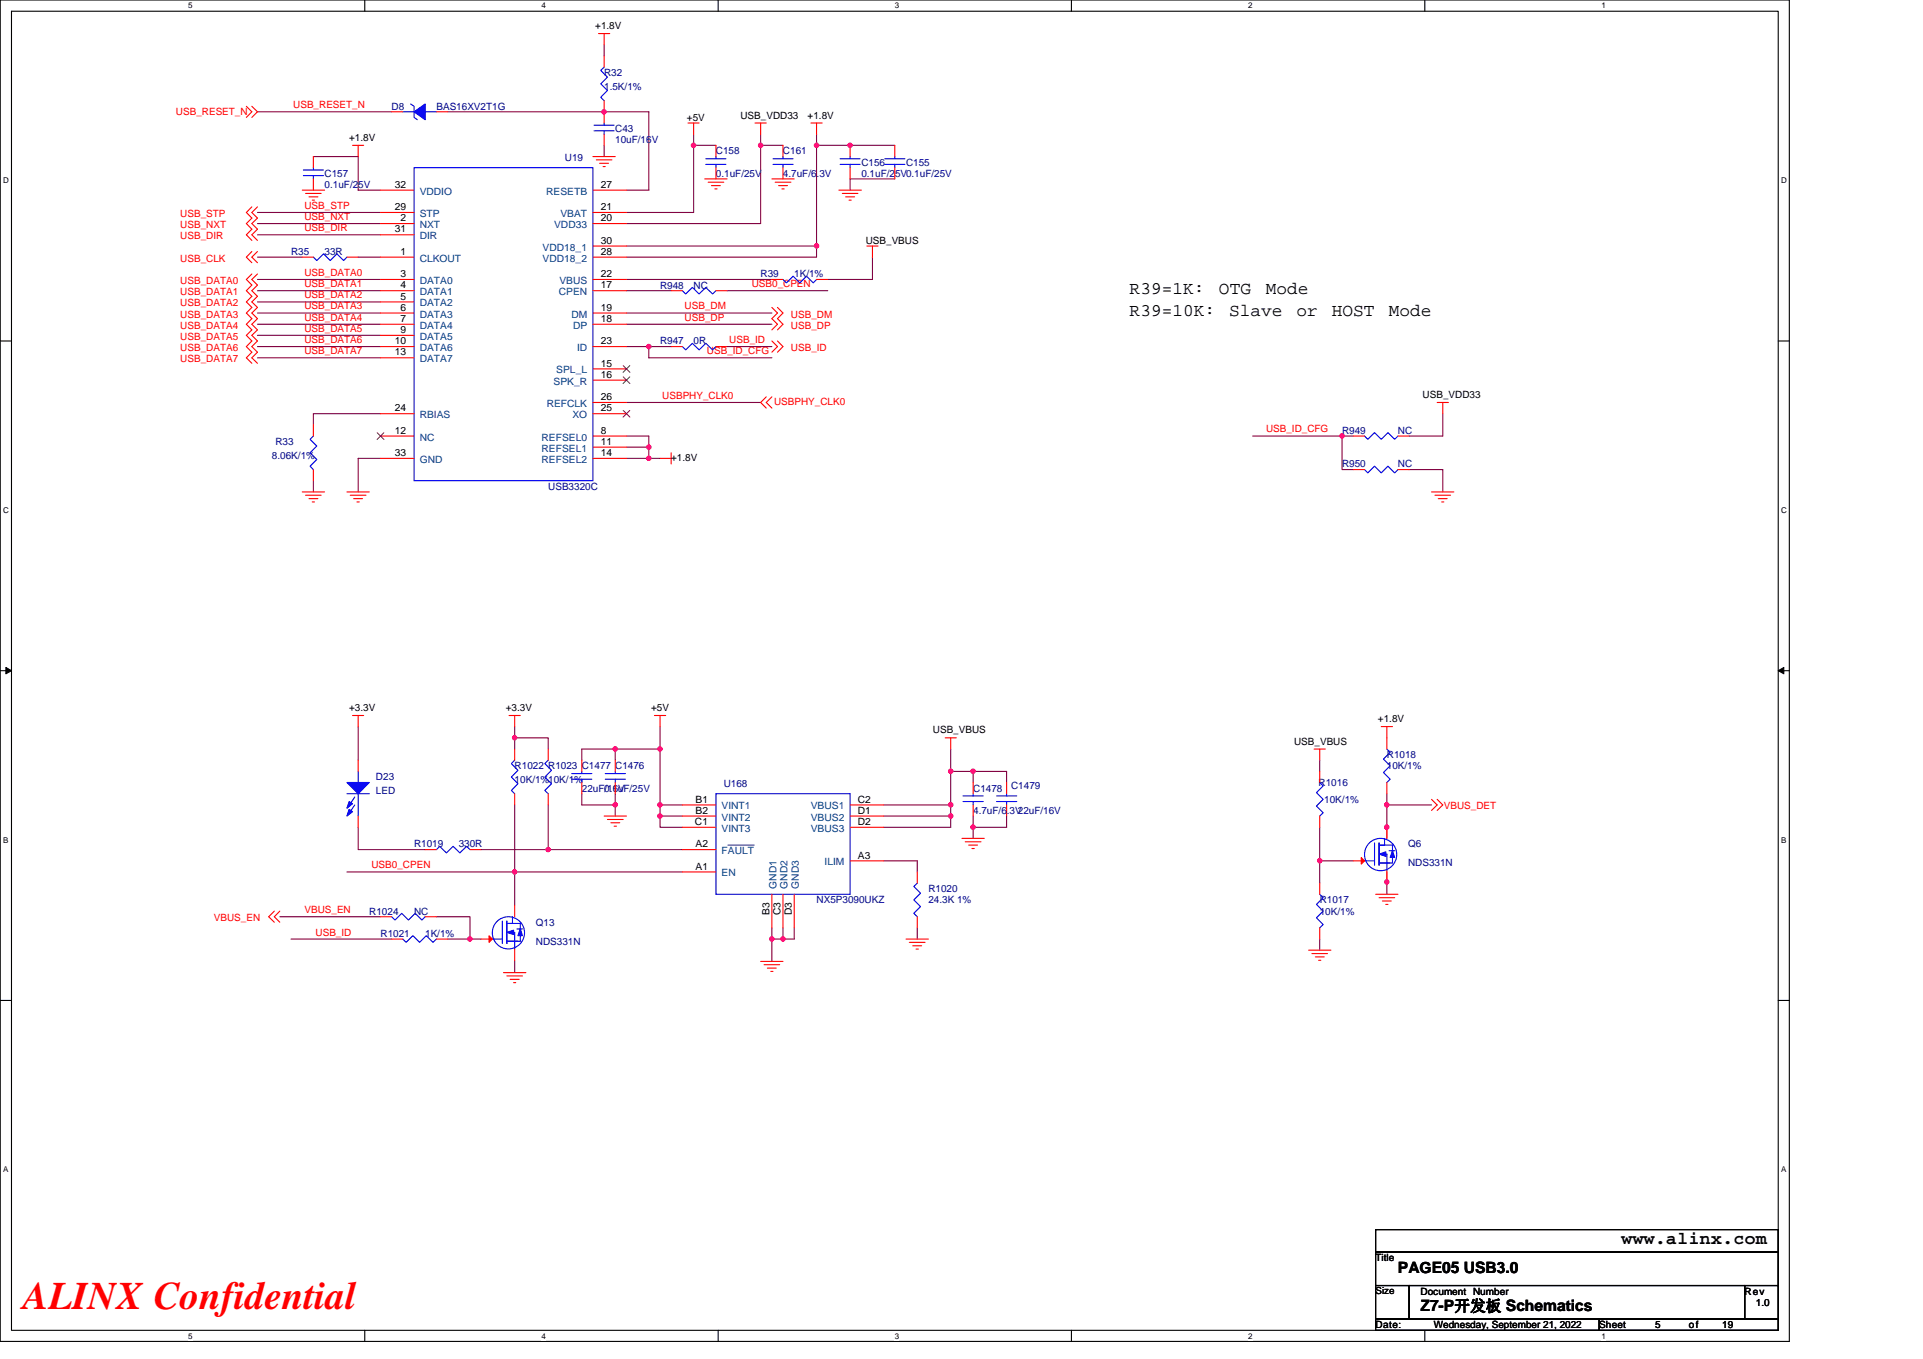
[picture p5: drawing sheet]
<svg xmlns="http://www.w3.org/2000/svg" width="297mm" height="210mm" viewBox="0 0 297 210" stroke-linecap="round" stroke-linejoin="round" font-family="sans-serif">
<path d="M0 0h276.4v207.3h-276.4zM1.8 1.7h272.9v203.8h-272.9z" fill="none" stroke="#000" stroke-width=".17"/>
<g fill="#fff">
<path d="M29.1 .2h.6v1.4h-.6z"/>
<path d="M29.1 205.7h.6v1.4h-.6z"/>
</g>
<path d="M56.3 0v1.7M56.3 205.5v1.8" fill="none" stroke="#000" stroke-width=".17"/>
<g fill="#fff">
<path d="M83.6 .2h.7v1.4h-.7z"/>
<path d="M83.6 205.7h.7v1.4h-.7z"/>
</g>
<path d="M110.9 0v1.7M110.9 205.5v1.8" fill="none" stroke="#000" stroke-width=".17"/>
<g fill="#fff">
<path d="M138.2 .2h.7v1.4h-.7z"/>
<path d="M138.2 205.7h.7v1.4h-.7z"/>
</g>
<path d="M165.5 0v1.7M165.5 205.5v1.8" fill="none" stroke="#000" stroke-width=".17"/>
<g fill="#fff">
<path d="M192.8 .2h.6v1.4h-.6z"/>
<path d="M192.8 205.7h.6v1.4h-.6z"/>
</g>
<path d="M220.1 0v1.7M220.1 205.5v1.8" fill="none" stroke="#000" stroke-width=".17"/>
<g fill="#fff">
<path d="M247.4 .2h.6v1.4h-.6z"/>
<path d="M247.4 205.7h.6v1.4h-.6z"/>
<path d="M.5 27.2h.8v1.4h-.8z"/>
<path d="M275.1 27.2h.9v1.4h-.9z"/>
<path d="M.5 78.1h.8v1.4h-.8z"/>
<path d="M275.1 78.1h.9v1.4h-.9z"/>
</g>
<path d="M0 52.7h1.8M274.7 52.7h1.7" fill="none" stroke="#000" stroke-width=".17"/>
<g fill="#fff">
<path d="M.5 129.1h.8v1.4h-.8z"/>
<path d="M275.1 129.1h.8v1.4h-.8z"/>
</g>
<path d="M0 103.6h1.8M274.7 103.6h1.7" fill="none" stroke="#000" stroke-width=".17"/>
<path d="M.9 103.1l.9 .5-.9 .5zM274.7 103.6l.8-.5v1z" fill="#000" stroke="#000" stroke-width=".15"/>
<g fill="#fff">
<path d="M.5 180h.8v1.4h-.8z"/>
<path d="M275.1 180h.8v1.4h-.8z"/>
</g>
<path d="M0 154.6h1.8M274.7 154.6h1.7M212.5 190h62.2v3.5h-62.2zM212.5 193.5h62.2v5.1h-62.2zM212.5 198.6h5.2v5.2h-5.2zM217.7 198.6h51.8v5.2h-51.8zM269.5 198.6h5.2v5.2h-5.2zM212.5 203.8h34.5v1.7h-34.5zM247 203.8h27.7v1.7h-27.7z" fill="none" stroke="#000" stroke-width=".17"/>
<g fill="none" stroke="#800040" stroke-width=".17">
<path d="M39.8 17.3h20.7M69.1 17.3h31.1v12.1h-3.4M93.3 6.9v1.7M39.8 36.3h19M39.8 32.8h19M39.8 34.5h19M39.8 39.7h6.9M48.4 24.2h6.9v5.2h3.5M55.3 39.7h3.5M93.3 22.5v1.7M96.8 38h29.3M107.1 20.7v1.8h3.5"/>
<path d="M107.1 22.5v10.3h-10.3M117.5 20.7v1.8h3.4M117.5 22.5v12h-20.7M126.1 22.5h12.1M126.1 38v1.7h-29.3M126.1 22.5v15.5M126.1 20.7v1.8M134.8 39.7v3.5h-6.9M138.2 27.6h-6.9v1.8M39.8 43.2h19M39.8 44.9h19M39.8 48.4h19"/>
<path d="M39.8 50.1h19M39.8 51.8h19M39.8 53.6h19M39.8 55.3h19M39.8 46.7h19M96.8 43.2h22.4M96.8 44.9h6.9M96.8 53.6h3.4M96.8 50.1h22.4M96.8 48.4h22.4M100.2 53.6v1.7h19M100.2 53.6h3.5"/>
<path d="M112.3 53.6h6.9M112.3 44.9h15.6M48.4 74.3v1.7M58.8 70.8h-3.5v5.2M58.8 63.9h-10.4v1.7M96.8 62.2h20.7M96.8 70.8h3.4M96.8 69.1h3.4M96.8 67.4h3.4v1.7M100.2 69.1v1.7M100.2 70.8h1.8M193.5 67.4h13.8"/>
<path d="M207.3 67.4v5.2h1.7M207.3 67.4h1.7M217.7 72.6h5.2v3.4M222.9 63.9v3.5h-5.2M55.3 112.3v5.2M79.5 114h5.2v1.7M79.5 112.3v1.7M79.5 114v1.7M95 115.7h7M95 115.7h-5.1v1.8M95 115.7v1.8M102 115.7v8.7"/>
<path d="M102 112.3v3.4M146.9 119.2h3.4M146.9 115.7v3.5M146.9 119.2v5.2M150.3 119.2v1.7M150.3 119.2h5.2v1.7M203.9 117.5v1.7M53.6 134.7h25.9v5.2M55.3 127.8v3.5h10.4M74.3 131.3h10.4M79.5 124.4v10.3h25.9M84.7 124.4v6.9"/>
<path d="M84.7 131.3h20.7M89.9 122.6v1.8h5.1M95 122.6v1.8M95 124.4v1.7M102 126.1h3.4M102 126.1v1.7h3.4M102 124.4v1.7M102 124.4h3.4M136.5 126.1h10.4M136.5 133h5.2v1.7M136.5 124.4h10.4M146.9 124.4v1.7"/>
<path d="M146.9 126.1v1.7h-10.4M150.3 126.1v1.7M150.3 127.8v1.7M155.5 126.1v1.7h-5.2M203.9 127.8v5.2M203.9 133h5.1M203.9 133v3.5M214.2 124.4h6.9M214.2 124.4v5.1M214.2 122.6v1.8M214.2 134.7v3.5M43.2 141.6h15.6"/>
<path d="M45 145.1h15.5M67.4 141.6h5.2v3.5h1.7M69.1 145.1h3.5M79.5 148.4v1.9M119.2 145.1h1.7M119.2 143.4v1.7M119.2 145.1v3.4M120.9 143.4v1.7M122.7 143.4v1.7h-1.8M141.7 143.4v1.7M203.9 145.1v1.7"/>
</g>
<g fill="#f0f" stroke="#f0f" stroke-width=".17">
<circle cx="131.3" cy="22.5" r=".34"/>
<circle cx="100.2" cy="70.8" r=".33"/>
<circle cx="100.2" cy="69.1" r=".34"/>
<circle cx="107.1" cy="22.5" r=".34"/>
<circle cx="126.1" cy="38" r=".34"/>
<circle cx="126.1" cy="22.5" r=".34"/>
<circle cx="117.5" cy="22.5" r=".34"/>
<circle cx="93.3" cy="17.3" r=".34"/>
<circle cx="120.9" cy="145.1" r=".34"/>
<circle cx="119.2" cy="145.1" r=".34"/>
<circle cx="101.9" cy="124.4" r=".34"/>
<circle cx="101.9" cy="115.7" r=".34"/>
<circle cx="101.9" cy="126.1" r=".34"/>
<circle cx="95" cy="124.4" r=".34"/>
<circle cx="95" cy="115.7" r=".34"/>
<circle cx="79.5" cy="134.7" r=".34"/>
<circle cx="146.9" cy="124.4" r=".34"/>
<circle cx="146.9" cy="119.2" r=".34"/>
<circle cx="146.9" cy="126.1" r=".34"/>
<circle cx="150.3" cy="119.2" r=".34"/>
<circle cx="150.3" cy="127.8" r=".34"/>
<circle cx="72.6" cy="145.1" r=".34"/>
<circle cx="84.7" cy="131.3" r=".33"/>
<circle cx="79.5" cy="114" r=".33"/>
<circle cx="203.9" cy="133" r=".34"/>
<circle cx="214.2" cy="136.3" r=".34"/>
<circle cx="214.2" cy="127.8" r=".34"/>
<circle cx="214.2" cy="124.4" r=".34"/>
<circle cx="207.3" cy="67.3" r=".34"/>
<circle cx="100.2" cy="53.5" r=".33"/>
</g>
<g fill="none" stroke="#f00" stroke-width=".17">
<path d="M38.1 16.4l.8 .9-.8 .8M38.9 16.4l.9 .9-.9 .8M60.5 17.3h1.7M67.4 17.3h1.7M92.5 5.2h1.7M93.3 5.2v1.7M93.3 15.6v3.4M93.3 8.6v1.8M106.3 19h1.7M107.1 19v1.7M116.6 19h1.8M117.5 19v1.7"/>
<path d="M125.3 19h1.7M126.1 19v1.7M38.9 38.9l-.8 .8 .8 .9M38.9 32l-.8 .8 .8 .9-.8 .8 .8 .9-.8 .9 .8 .8M39.8 38.9l-.9 .8 .9 .9M39.8 32l-.9 .8 .9 .9-.9 .8 .9 .9-.9 .9 .9 .8M46.7 29.4h3.4M46.7 39.7h1.7M47.2 29.9h2.4M47.7 30.4h1.4M48.2 30.9h.4M48.4 24.2v1.7"/>
<path d="M48.4 27.6v1.8M53.6 39.7h1.7M54.5 22.5h1.7M55.3 22.5v1.7M58.8 39.7h5.2M58.8 36.3h5.2M58.8 34.5h5.2M58.8 32.8h5.2M58.8 29.4h5.2M91.6 24.2h3.4M91.6 29.4h5.2M91.6 32.8h5.2"/>
<path d="M91.6 34.5h5.2M91.6 39.7h5.2M91.6 38h5.2M92.1 24.7h2.4M92.6 25.2h1.4M93.2 25.7h.3M93.3 20.7v1.8M108.9 27.6h3.4M109.4 28.2h2.4M109.9 28.7h1.4M110.4 29.2h.4M110.6 22.5v1.7"/>
<path d="M110.6 25.9v1.7M119.2 27.6h3.5M119.7 28.2h2.5M120.3 28.7h1.3M120.8 29.2h.3M120.9 22.5v1.7M120.9 25.9v1.7M129.6 29.4h3.5M130.1 29.9h2.4M130.6 30.4h1.4M131.1 30.9h.4M131.3 22.5v1.7"/>
<path d="M131.3 25.9v1.7M133.9 38h1.7M134.8 38v1.7M138.2 22.5v1.7M138.2 25.9v1.7M38.9 42.3l-.8 .9 .8 .8-.8 .9 .8 .9-.8 .9 .8 .8-.8 .9 .8 .8-.8 .9 .8 .9-.8 .8 .8 .9-.8 .9 .8 .8-.8 .9 .8 .8M39.8 42.3l-.9 .9 .9 .8-.9 .9 .9 .9-.9 .9 .9 .8-.9 .9 .9 .8-.9 .9 .9 .9-.9 .8 .9 .9-.9 .9 .9 .8-.9 .9 .9 .8M58.8 43.2h5.2M58.8 44.9h5.2M58.8 46.7h5.2M58.8 48.4h5.2M58.8 50.1h5.2"/>
<path d="M58.8 51.8h5.2M58.8 53.6h5.2M58.8 55.3h5.2M91.6 44.9h5.2M91.6 43.2h5.2M91.6 53.6h5.2M91.6 50.1h5.2M91.6 48.4h5.2M91.6 57h5.2M91.6 58.7h5.2M103.7 44.9h1.7M103.7 53.6h1.7"/>
<path d="M110.6 44.9h1.7M110.6 53.6h1.7M119.2 43.2h1.7M119.2 52.7l.9 .9-.9 .8M119.2 47.5l.9 .9-.9 .8 .9 .9-.9 .9M120.1 52.7l.8 .9-.8 .8M120.1 47.5l.8 .9-.8 .8 .8 .9-.8 .9M126.1 43.2h1.8M46.7 76h3.4M47.2 76.5h2.4M47.7 77h1.4M48.2 77.6h.4"/>
<path d="M48.4 72.6v1.7M48.4 65.6v1.8M53.6 76h3.4M54.1 76.5h2.4M54.6 77h1.4M55.1 77.6h.4M58.8 70.8h5.2M58.8 67.4h5.2M58.8 63.9h5.2M91.6 69.1h5.2M91.6 70.8h5.2M91.6 62.2h5.2"/>
<path d="M91.6 67.4h5.2M91.6 63.9h5.2M102 70.8h1.7M103.7 70v1.7M118.4 61.3l-.9 .9 .9 .9M119.2 61.3l-.8 .9 .8 .9M209 67.4h1.8M209 72.6h1.8M215.9 67.4h1.8M215.9 72.6h1.8M221.1 76h3.5M221.7 76.5h2.4"/>
<path d="M222 62.2h1.7M222.2 77h1.3M222.7 77.6h.3M222.9 62.2v1.7M54.5 110.6h1.7M55.3 117.5v1.7M55.3 110.6v1.7M78.6 110.6h1.8M79.5 115.7v1.8M79.5 110.6v1.7M84.7 115.7v1.8M89.9 117.5v1.7"/>
<path d="M95 117.5v1.7M101.1 110.6h1.7M102 110.6v1.7M146 114h1.7M146.9 114v1.7M203 115.7h1.7M203.9 115.7v1.8M203.9 119.2v1.7M213.4 112.3h1.7M214.2 112.3v3.4M55.3 126.1v1.7M65.7 131.3h1.7"/>
<path d="M72.6 131.3h1.7M79.5 122.6v1.8M79.5 139.9v1.7M84.7 122.6v1.8M89.9 120.9v1.7M93.3 126.1h3.5M93.8 126.6h2.5M94.4 127.1h1.3M94.9 127.7h.3M95 120.9v1.7M105.4 124.4h5.2M105.4 126.1h5.2"/>
<path d="M105.4 127.8h5.2M105.4 131.3h5.2M105.4 134.7h5.2M119.2 138.2v5.2M120.9 138.2v5.2M122.7 138.2v5.2M131.3 133h5.2M131.3 127.8h5.2M131.3 126.1h5.2M131.3 124.4h5.2M141.7 134.7v1.8M148.6 129.5h3.4"/>
<path d="M149.1 130.1h2.4M149.6 130.6h1.4M150.1 131.1h.4M150.3 120.9v1.7M150.3 124.4v1.7M155.5 120.9v1.7M155.5 124.4v1.7M203.9 126.1v1.7M203.9 136.5v1.7M209 133h1.8M212.5 138.2h3.4M213 138.7h2.4"/>
<path d="M213.5 139.2h1.4M214.1 139.7h.3M214.2 120.9v1.7M214.2 134.6v1.7M214.2 127.8v1.7M221.1 123.5l.9 .9-.9 .8M222 123.5l.9 .9-.9 .8M42.4 140.8l-.9 .8 .9 .9M43.2 140.8l-.8 .8 .8 .9M58.8 141.6h1.7M60.5 145.1h1.7M65.7 141.6h1.7"/>
<path d="M67.4 145.1h1.7M74.3 145.1h1.7M77.8 150.3h3.4M78.3 150.8h2.4M78.8 151.3h1.4M79.3 151.8h.4M79.5 146.6v1.8M117.5 148.5h3.4M118 149.1h2.4M118.5 149.6h1.4M119.1 150.1h.3M140 145.1h3.4"/>
<path d="M140.5 145.6h2.4M141 146.1h1.4M141.5 146.6h.4M141.7 141.6v1.8M202.1 146.8h3.5M202.6 147.3h2.5M203.2 147.8h1.4M203.7 148.4h.3M203.9 143.4v1.7"/>
</g>
<g fill="none" stroke="#00f" stroke-width=".17">
<path d="M62.2 17.3h1.8M63.4 16.1l.6 .3v1.7l.5 .4M65.7 17.3h1.7M91.8 19.3h3.1M93.3 10.4l-.5 .5 1 1-1 1.1 1 1-1 1 .5 .6M93.3 19v.3M46.9 27.1h3.1M46.9 26.3h3.1M48.4 39.7l.5 .6 1.1-1.1 1 1.1 1-1.1 1.1 1.1 .5-.6M48.4 25.9v.4M48.4 27.1v.5M64 25.9h27.6v48.4h-27.6z"/>
<path d="M91.8 20.2h3.1M93.3 20.2v.5M109 25.4h3.1M109 24.5h3.1M110.6 24.2v.3M110.6 25.4v.5M119.4 25.4h3.1M119.4 24.5h3.1M120.9 24.2v.3M120.9 25.4v.5M129.8 25.4h3.1M129.8 24.5h3.1"/>
<path d="M131.3 24.2v.3M131.3 25.4v.5M136.7 25.4h3.1M136.7 24.5h3.1M138.2 24.2v.3M138.2 25.4v.5M105.4 44.9l.5 .5 1.1-1 1 1 1-1 1.1 1 .5-.5M105.4 53.6l.5 .5 1.1-1.1 1 1.1 1-1.1 1.1 1.1 .5-.5M120.9 43.2l.6 .5 1-1 1 1 1.1-1 1 1 .5-.5M48.4 67.4l-.5 .5 1 1-1 1.1 1 1-1 1 .5 .6M210.8 67.4l.5 .5 1-1.1 1.1 1.1 1-1.1 1 1.1 .5-.5M210.8 72.6l.5 .5 1-1.1 1.1 1.1 1-1.1 1 1.1 .5-.5"/>
<path d="M55.3 119.2v1.7M79.5 117.5l-.5 .5 1 1-1 1.1 1 1-1 1 .5 .5M84.7 117.5l-.5 .5 1 1-1 1.1 1 1-1 1 .5 .5M88.3 119.5h3.1M89.9 119.2v.3M93.5 119.5h3.1M95 119.2v.3M214.2 115.7l.5 .5-1 1.1 1 1-1 1.1 1 1-.5 .5M53.6 122.6h3.4M54.8 123.1l-1 1.6M54.8 124.4l-1 1.5M55.3 122.6v3.5"/>
<path d="M67.4 131.3l.5-.5 1.1 1 1-1 1 1 1.1-1 .5 .5M88.3 120.4h3.1M89.9 120.4v.5M93.5 120.4h3.1M95 120.4v.5M110.6 122.6h20.7v15.6h-20.7zM141.7 136.5l-.5 .5 1 1-1 1 1 1.1-1 1 .5 .5M148.8 123.8h3.1M148.8 123h3.1M150.3 122.6v.4M150.3 123.8v.6M153.9 123.8h3.2"/>
<path d="M153.9 123h3.2M155.5 122.6v.4M155.5 123.8v.6M203.9 120.9l.5 .5-1.1 1.1 1.1 1-1.1 1 1.1 1.1-.5 .5M203.9 138.2l.5 .5-1.1 1 1.1 1.1-1.1 1 1.1 1.1-.5 .5M210.8 133h1.5M212.3 130.2v3.5M213 130.2v3.5M213.2 133.3h1.5M213.2 130.6h1.9v1M213.9 132h.3v2.6M213.9 129.5v1.1h-.9"/>
<path d="M214.6 131.4h.8M215.1 132.5v.9l-2.1-.1M60.5 141.6l.5 .6 1.1-1.1 1 1.1 1-1.1 1.1 1.1 .5-.6M62.2 145.1l.5 .5 1.1-1 1 1 1-1 1.1 1 .5-.5M76 145.1h1.6M77.6 142.3v3.5M78.3 142.3v3.5M78.5 142.7h1.9v1M78.5 145.4h1.5M79.2 144.1h.3v2.5M79.2 141.6v1.1h-.9M79.8 143.5h.9"/>
<path d="M80.4 144.6v.8h-2.1"/>
<circle cx="213.3" cy="132" r="2.5"/>
<circle cx="78.5" cy="144.1" r="2.49"/>
</g>
<g fill="#00f" stroke="#00f" stroke-width=".17">
<path d="M213 132l1.1-.4v.7z" fill-rule="evenodd"/>
<path d="M215.1 131.4l.3 1.1h-.7z" fill-rule="evenodd"/>
<path d="M53.6 120.9h3.4l-1.7 1.7z" fill-rule="evenodd"/>
<path d="M53.9 123.8l.6 .4-.9 .7z" fill-rule="evenodd"/>
<path d="M53.9 125.1l.6 .3-.9 .7z" fill-rule="evenodd"/>
<path d="M64 17.3l1.7-1.2v2.4z" fill-rule="evenodd"/>
<path d="M78.3 144.1l1-.4v.7z" fill-rule="evenodd"/>
<path d="M80.4 143.5l.3 1.1h-.7z" fill-rule="evenodd"/>
</g>
<g fill="#f00" stroke="#f00" stroke-width=".17">
<path d="M210.3 132.5l.5 .5-.5 .5z"/>
<path d="M75.5 144.6l.5 .5-.5 .5z"/>
</g>
<path d="M112.4 130.6h4.1" fill="none" stroke="#004080" stroke-width=".15"/>
<path d="M96.3 56.5l1 1M96.3 58.2l1 1.1M97.3 56.5l-1.1 1M97.3 58.2l-1.1 1.1M58.3 66.9l1 1M59.3 66.9l-1.1 1M96.3 63.4l1 1.1M97.3 63.4l-1.1 1.1" fill="none" stroke="#804000" stroke-width=".15"/>
<text font-size="6" fill="#f00" x="3.5" y="202.3">ALINX Confidential</text>
<g font-size="2.8">
<text x="174.5" y="45.4">R39=1K:</text>
<text x="188.3" y="45.4">OTG</text>
<text x="195.5" y="45.4">Mode</text>
<text x="174.5" y="48.9">R39=10K:</text>
<text x="189.9" y="48.9">Slave</text>
<text x="200.3" y="48.9">or</text>
<text x="205.7" y="48.9">HOST</text>
<text x="214.5" y="48.9">Mode</text>
<text x="250.5" y="192.3">www.alinx.com</text>
</g>
<g font-size="2.4">
<text x="215.9" y="196.7">PAGE05 USB3.0</text>
<text x="219.4" y="202.6">Z7-P开发板 Schematics</text>
</g>
<g font-size="1.5">
<text x="91.9" y="4.5">+1.8V</text>
<text x="53.9" y="21.8">+1.8V</text>
<text x="106.1" y="18.7">+5V</text>
<text x="114.4" y="18.3">USB_VDD33</text>
<text x="124.8" y="18.3">+1.8V</text>
<text x="61" y="29">32</text>
<text x="92.8" y="29">27</text>
<text x="61" y="35.9">31</text>
<text x="61" y="32.5">29</text>
<text x="61.9" y="34.2">2</text>
<text x="92.8" y="34.2">20</text>
<text x="92.8" y="32.5">21</text>
<text x="61.9" y="39.4">1</text>
<text x="92.8" y="39.4">28</text>
<text x="92.8" y="37.7">30</text>
<text x="133.7" y="37.7">USB_VBUS</text>
<text x="61.9" y="42.8">3</text>
<text x="61.9" y="44.6">4</text>
<text x="61.9" y="46.3">5</text>
<text x="92.8" y="44.6">17</text>
<text x="92.8" y="42.8">22</text>
<text x="61" y="53.2">10</text>
<text x="61.9" y="48">6</text>
<text x="61.9" y="49.7">7</text>
<text x="61.9" y="51.5">9</text>
<text x="92.8" y="49.7">18</text>
<text x="92.8" y="53.2">23</text>
<text x="92.8" y="48">19</text>
<text x="61" y="54.9">13</text>
<text x="92.8" y="58.4">16</text>
<text x="92.8" y="56.6">15</text>
<text x="61" y="63.6">24</text>
<text x="92.8" y="61.8">26</text>
<text x="92.8" y="63.6">25</text>
<text x="219.7" y="61.5">USB_VDD33</text>
<text x="61" y="70.5">33</text>
<text x="61" y="67">12</text>
<text x="92.8" y="68.7">11</text>
<text x="92.8" y="70.5">14</text>
<text x="92.8" y="67">8</text>
<text x="103.7" y="71.2">+1.8V</text>
<text x="53.9" y="109.9">+3.3V</text>
<text x="78.1" y="109.9">+3.3V</text>
<text x="100.6" y="109.9">+5V</text>
<text x="144.1" y="113.3">USB_VBUS</text>
<text x="212.8" y="111.6">+1.8V</text>
<text x="199.9" y="115.1">USB_VBUS</text>
<text x="107.4" y="124">B1</text>
<text x="107.4" y="125.7">B2</text>
<text x="132.5" y="125.7">D1</text>
<text x="132.5" y="124">C2</text>
<text x="107.4" y="127.5">C1</text>
<text x="107.4" y="130.9">A2</text>
<text x="132.5" y="127.5">D2</text>
<text x="107.4" y="134.4">A1</text>
<text x="132.5" y="132.7">A3</text>
<text x="118.9" y="141.3" transform="rotate(-90 118.9 141.3)">B3</text>
<text x="120.6" y="141.4" transform="rotate(-90 120.6 141.4)">C3</text>
<text x="122.3" y="141.4" transform="rotate(-90 122.3 141.4)">D3</text>
<text x="212.5" y="194.9">Title</text>
<text x="212.5" y="200">Size</text>
<text x="219.4" y="200">Document Number</text>
<text x="269.5" y="200">Rev</text>
<text x="271.2" y="201.8">1.0</text>
<text x="212.5" y="205.2">Date:</text>
<text x="221.5" y="205.2">Wednesday, September 21, 2022</text>
<text x="247" y="205.2">Sheet</text>
<text x="255.7" y="205.2">5</text>
<text x="260.9" y="205.2">of</text>
<text x="266" y="205.2">19</text>
</g>
<g font-size="1.5" fill="#000080">
<text x="93.3" y="11.8">R32</text>
<text x="60.5" y="17">D8</text>
<text x="67.4" y="17">BAS16XV2T1G</text>
<text x="93.3" y="13.8">1.5K/1%</text>
<text x="95" y="20.4">C43</text>
<text x="95" y="22.1">10uF/16V</text>
<text x="110.6" y="23.9">C158</text>
<text x="120.9" y="23.9">C161</text>
<text x="50.1" y="27.3">C157</text>
<text x="50.1" y="29">0.1uF/25V</text>
<text x="87.3" y="24.9">U19</text>
<text x="110.6" y="27.3">0.1uF/25V</text>
<text x="120.9" y="27.3">4.7uF/6.3V</text>
<text x="133.1" y="25.6">C156</text>
<text x="133.1" y="27.3">0.1uF/25V0.1uF/25V</text>
<text x="140" y="25.6">C155</text>
<text x="45" y="39.4">R35</text>
<text x="50.1" y="39.4">33R</text>
<text x="102" y="44.6">R948</text>
<text x="107.1" y="44.6">NC</text>
<text x="117.5" y="42.9">R39</text>
<text x="122.7" y="42.9">1K/1%</text>
<text x="102" y="53.2">R947</text>
<text x="107.1" y="53.2">0R</text>
<text x="42" y="70.8">8.06K/1%</text>
<text x="42.5" y="68.8">R33</text>
<text x="207.3" y="67">R949</text>
<text x="215.9" y="67">NC</text>
<text x="84.7" y="75.7">USB3320C</text>
<text x="207.3" y="72.2">R950</text>
<text x="215.9" y="72.2">NC</text>
<text x="79.5" y="118.9">R1022 R1023 C1477 C1476</text>
<text x="214.2" y="117.1">R1018</text>
<text x="214.2" y="118.9">10K/1%</text>
<text x="58.1" y="120.6">D23</text>
<text x="58.1" y="122.7">LED</text>
<text x="79.5" y="120.9">10K/1%10K/1%</text>
<text x="89.9" y="122.3">22uF/16V</text>
<text x="93.3" y="122.3">0.1uF/25V</text>
<text x="111.8" y="121.6">U168</text>
<text x="150.3" y="122.3">C1478</text>
<text x="150.3" y="125.8">4.7uF/6.3V22uF/16V</text>
<text x="156.2" y="122">C1479</text>
<text x="203.7" y="121.5">R1016</text>
<text x="204.6" y="124">10K/1%</text>
<text x="64" y="130.9">R1019</text>
<text x="70.9" y="130.9">330R</text>
<text x="217.5" y="130.9">Q6</text>
<text x="143.4" y="137.9">R1020</text>
<text x="217.5" y="133.9">NDS331N</text>
<text x="57" y="141.3">R1024</text>
<text x="64" y="141.3">NC</text>
<text x="82.8" y="143">Q13</text>
<text x="126.1" y="139.6">NX5P3090UKZ</text>
<text x="143.4" y="139.6">24.3K 1%</text>
<text x="203.9" y="139.6">R1017</text>
<text x="203.9" y="141.3">10K/1%</text>
<text x="58.8" y="144.8">R1021</text>
<text x="65.7" y="144.8">1K/1%</text>
<text x="82.8" y="146">NDS331N</text>
</g>
<g font-size="1.5" fill="#f00">
<text x="27.2" y="17.8">USB_RESET_N</text>
<text x="45.3" y="16.7">USB_RESET_N</text>
<text x="27.9" y="35.3">USB_NXT</text>
<text x="27.9" y="33.5">USB_STP</text>
<text x="47" y="34">USB_NXT</text>
<text x="47" y="35.7">USB_DIR</text>
<text x="47" y="32.3">USB_STP</text>
<text x="27.9" y="40.4">USB_CLK</text>
<text x="27.9" y="37">USB_DIR</text>
<text x="27.9" y="47.3">USB_DATA2</text>
<text x="27.9" y="43.9">USB_DATA0</text>
<text x="27.9" y="45.6">USB_DATA1</text>
<text x="47" y="42.6">USB_DATA0</text>
<text x="47" y="44.4">USB_DATA1</text>
<text x="47" y="46.1">USB_DATA2</text>
<text x="47" y="47.8">USB_DATA3</text>
<text x="105.7" y="47.8">USB_DM</text>
<text x="116.1" y="44.4">USB0_CPEN</text>
<text x="27.9" y="50.8">USB_DATA4</text>
<text x="27.9" y="49.1">USB_DATA3</text>
<text x="27.9" y="52.5">USB_DATA5</text>
<text x="47" y="49.6">USB_DATA4</text>
<text x="47" y="51.3">USB_DATA5</text>
<text x="47" y="53">USB_DATA6</text>
<text x="105.7" y="49.6">USB_DP</text>
<text x="112.6" y="53">USB_ID</text>
<text x="122.2" y="49.1">USB_DM</text>
<text x="122.2" y="50.8">USB_DP</text>
<text x="27.9" y="54.3">USB_DATA6</text>
<text x="27.9" y="56">USB_DATA7</text>
<text x="47" y="54.7">USB_DATA7</text>
<text x="109.2" y="54.7">USB_ID_CFG</text>
<text x="122.2" y="54.3">USB_ID</text>
<text x="102.3" y="61.6">USBPHY_CLK0</text>
<text x="119.6" y="62.5">USBPHY_CLK0</text>
<text x="195.6" y="66.8">USB_ID_CFG</text>
<text x="223" y="125.1">VBUS_DET</text>
<text x="57.4" y="134.2">USB0_CPEN</text>
<text x="33" y="142.3">VBUS_EN</text>
<text x="47" y="141.1">VBUS_EN</text>
<text x="48.7" y="144.5">USB_ID</text>
</g>
<g font-size="1.5" fill="#004080">
<text x="64.8" y="35.2">NXT</text>
<text x="64.8" y="33.5">STP</text>
<text x="64.8" y="30.1">VDDIO</text>
<text x="84.4" y="30.1">RESETB</text>
<text x="85.6" y="35.2">VDD33</text>
<text x="86.6" y="33.5">VBAT</text>
<text x="64.8" y="40.4">CLKOUT</text>
<text x="64.8" y="37">DIR</text>
<text x="83.8" y="40.4">VDD18_2</text>
<text x="83.8" y="38.7">VDD18_1</text>
<text x="64.8" y="43.9">DATA0</text>
<text x="64.8" y="45.6">DATA1</text>
<text x="64.8" y="47.3">DATA2</text>
<text x="86.3" y="45.6">CPEN</text>
<text x="86.4" y="43.9">VBUS</text>
<text x="64.8" y="49.1">DATA3</text>
<text x="64.8" y="50.8">DATA4</text>
<text x="64.8" y="52.5">DATA5</text>
<text x="88.3" y="49.1">DM</text>
<text x="88.5" y="50.8">DP</text>
<text x="64.8" y="54.3">DATA6</text>
<text x="64.8" y="56">DATA7</text>
<text x="85.5" y="59.4">SPK_R</text>
<text x="85.9" y="57.7">SPL_L</text>
<text x="89.1" y="54.3">ID</text>
<text x="64.8" y="64.6">RBIAS</text>
<text x="84.5" y="62.9">REFCLK</text>
<text x="88.4" y="64.6">XO</text>
<text x="64.8" y="71.5">GND</text>
<text x="64.8" y="68.1">NC</text>
<text x="83.6" y="69.8">REFSEL1</text>
<text x="83.6" y="71.5">REFSEL2</text>
<text x="83.6" y="68.1">REFSEL0</text>
<text x="111.5" y="125.1">VINT1</text>
<text x="125.2" y="125.1">VBUS1</text>
<text x="111.5" y="126.8">VINT2</text>
<text x="111.5" y="128.5">VINT3</text>
<text x="111.5" y="132">FAULT</text>
<text x="125.2" y="128.5">VBUS3</text>
<text x="125.2" y="126.8">VBUS2</text>
<text x="111.5" y="135.4">EN</text>
<text x="119.9" y="137.3" transform="rotate(-90 119.9 137.3)">GND1</text>
<text x="121.7" y="137.3" transform="rotate(-90 121.7 137.3)">GND2</text>
<text x="123.4" y="137.3" transform="rotate(-90 123.4 137.3)">GND3</text>
<text x="127.4" y="133.7">ILIM</text>
</g>
<g font-size="1.2">
<text x="29.1" y="1.3">5</text>
<text x="83.6" y="1.3">4</text>
<text x="138.2" y="1.3">3</text>
<text x="192.8" y="1.3">2</text>
<text x="247.4" y="1.3">1</text>
<text x=".5" y="28.3">D</text>
<text x="275.1" y="28.3">D</text>
<text x=".5" y="79.2">C</text>
<text x="275.1" y="79.2">C</text>
<text x=".5" y="130.2">B</text>
<text x="275.1" y="130.2">B</text>
<text x=".5" y="181.1">A</text>
<text x="275.1" y="181.1">A</text>
<text x="29.1" y="206.8">5</text>
<text x="83.6" y="206.8">4</text>
<text x="138.2" y="206.8">3</text>
<text x="192.8" y="206.8">2</text>
<text x="247.4" y="206.8">1</text>
</g>
</svg>
